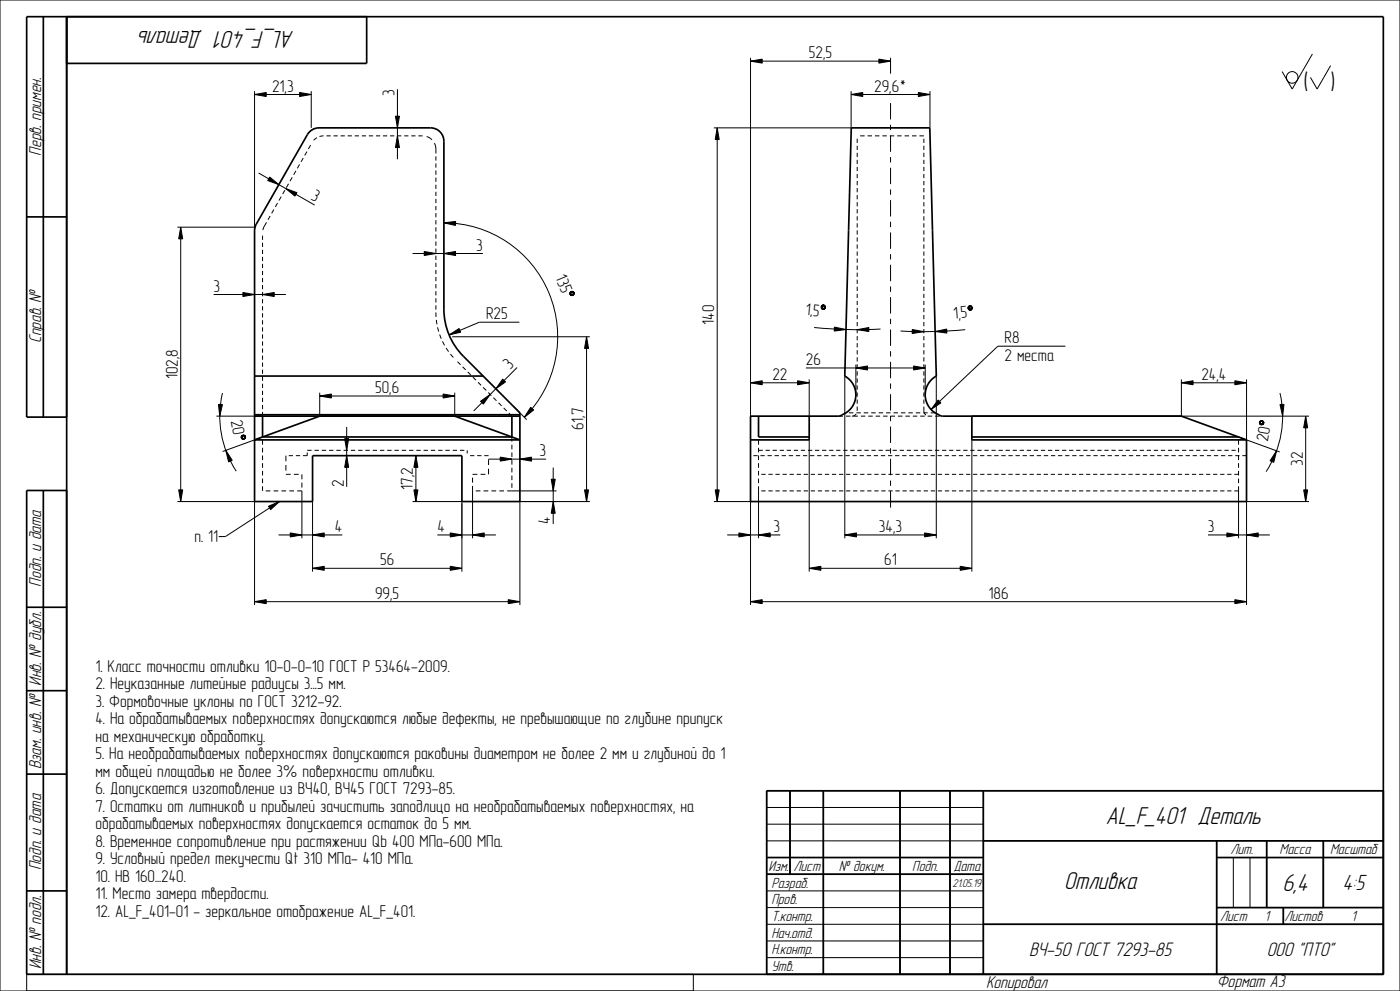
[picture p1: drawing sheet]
<svg xmlns="http://www.w3.org/2000/svg" width="420mm" height="297mm" viewBox="0 0 420 297" stroke-linecap="round" stroke-linejoin="round" font-family="sans-serif">
<g fill="none" stroke="#000" stroke-width=".51">
<path d="M13 5v120M20 5v287M110 5v14h-90M8 65h12M76.4 69.1l.5-1.9 15.3-26.9 1.2-1.3 1.1-.5 1.2-.2h33.5a4 4 0 0 1 4 4v50.3a20 20 0 0 0 5.8 14.2M254.6 69.1l.8-30.8h23.5l.8 30.8M20 125h-12v-120h407v287h-407v-145h12M76.4 124.7h79.6v25.6h-17.4v-13.7h-44.8v13.7h-17.4zM78.8 124.7v6.3h74.8v-6.3M95.9 124.7l-19.5 7.1h79.6l-19.6-7.1M227.6 124.7v6.3h15.2M242.8 124.7v7.1h-17.6"/>
<path d="M251.6 124.7h-26.4v25.6h148.8v-18.5M282.8 124.7h71.6l19.6 7.1M291.6 124.7v7.1h82.4M291.6 131h80M13 147v145M8 182h12M8 207h12M8 232h12M237 237v25M247 237v55M270 237v55M285 237v55"/>
<path d="M295 237v55M415 237h-185v55M230 257h65M295 252h120M365 257h50M365 252v40M380 252v20M397 252v20M8 267h12M230 262h65M295 277h120M365 272h50"/>
<path d="M385 272v5"/>
</g>
<path d="M256.8 110.3l3.5-.6v1.2zM274.1 109.7l3.5 .6-3.5 .6zM150.1 137l3.5 .6-3.5 .6zM156 137.6l3.5-.6v1.2zM281.4 119.9l.9 .8-3 2zM165.4 143.6h1.2l-.6 3.5zM166 150.3l.6 3.5h-1.2zM135.1 159.7l3.5 .6-3.5 .6zM141.8 160.3l3.5-.6v1.2z" fill="#000"/>
<g fill="none" stroke="#000" stroke-width=".3">
<path d="M0 0h420v297h-420zM84.4 58.9l-.7 1.2M85.5 57l-.7 1.2M86.6 55.1l-.7 1.1M87.7 53.1l-.7 1.2M88.8 51.2l-.7 1.2M89.9 49.3l-.7 1.1M91 47.4l-.7 1.1M92.1 45.4l-.7 1.2M93.2 43.5l-.7 1.2M95.1 41.3l-1 .8M97.1 40.7l-1.3 .2"/>
<path d="M97.1 40.7h.1M97.9 40.7h1.3M100.1 40.7h1.2M102.2 40.7h1.2M104.3 40.7h1.3M106.4 40.7h1.3M108.5 40.7h1.3M110.7 40.7h1.2M112.8 40.7h1.2M114.9 40.7h1.3M117 40.7h1.3M119.1 40.7h1.3"/>
<path d="M121.3 40.7h1.2M123.4 40.7h1.2M125.5 40.7h1.3M128 40.9l1.6 1M130.3 42.9l.4 1.3 .1 1.8M130.8 46.8v1.3M130.8 49v1.2M130.8 51.1v1.3M130.8 53.2v1.3M130.8 55.4v1.2M130.8 57.5v1.3M130.8 59.6v1.3"/>
<path d="M257.2 40.7h.1M257.2 41.6v1.2M257.2 43.7v1.2M257.2 45.8v1.3M257.2 47.9v1.3M257.2 50v1.3M257.2 52.1v1.3M257.2 54.2v1.3M257.2 56.4v1.2M257.2 58.5v1.2M258 40.7h1.4M260.3 40.7h1.3"/>
<path d="M262.5 40.7h1.3M264.7 40.7h1.3M266.9 40.7h1.4M269.2 40.7h1.3M271.4 40.7h1.3M273.6 40.7h1.3M275.8 40.7h1.4M277.2 40.7h.1M277.2 41.6v1.2M277.2 43.7v1.2M277.2 45.8v1.3M277.2 47.9v1.3"/>
<path d="M277.2 50v1.3M277.2 52.1v1.3M277.2 54.2v1.3M277.2 56.4v1.2M277.2 58.5v1.2M78.8 70.6v1.3M78.8 72.7v1.3M78.8 74.9v1.2M78.8 77v1.2M78.8 79.1v1.2M80 66.6l-1.1 2.4M81.1 64.7l-.7 1.2"/>
<path d="M82.2 62.8l-.7 1.1M83.3 60.9l-.7 1.1M130.8 61.7v1.3M130.8 63.9v1.2M130.8 66v1.3M130.8 68.1v1.3M130.8 70.2v1.3M130.8 72.4v1.2M130.8 74.5v1.3M130.8 76.6v1.3M130.8 78.7v1.3M257.2 60.6v1.2"/>
<path d="M257.2 62.7v1.3M257.2 64.8v1.3M257.2 66.9v1.3M257.2 69v1.3M257.2 71.1v1.3M257.2 73.3v1.2M257.2 75.4v1.2M257.2 77.5v1.3M257.2 79.6v1.3M277.2 60.6v1.2M277.2 62.7v1.3M277.2 64.8v1.3"/>
<path d="M277.2 66.9v1.3M277.2 69v1.3M277.2 71.1v1.3M277.2 73.3v1.2M277.2 75.4v1.2M277.2 77.5v1.3M277.2 79.6v1.3M78.8 81.2v1.3M78.8 83.3v1.3M78.8 85.4v1.3M78.8 87.5v1.3M78.8 89.6v1.3"/>
<path d="M78.8 91.8v1.2M78.8 93.9v1.2M78.8 96v1.3M78.8 98.1v1.3M130.8 93.6v1.4M130.8 80.9v1.3M130.8 83v1.3M130.8 85.1v1.3M130.8 87.3v1.2M130.8 89.4v1.3M130.8 91.5v1.3M130.8 93.6h.1"/>
<path d="M130.9 95.9l.2 1.3M131.3 98.1l.3 1.3M257.2 81.7v1.3M257.2 83.8v1.3M257.2 85.9v1.3M257.2 88v1.3M257.2 90.2v1.2M257.2 92.3v1.2M257.2 94.4v1.3M257.2 96.5v1.3M257.2 98.6v1.3M277.2 81.7v1.3"/>
<path d="M277.2 83.8v1.3M277.2 85.9v1.3M277.2 88v1.3M277.2 90.2v1.2M277.2 92.3v1.2M277.2 94.4v1.3M277.2 96.5v1.3M277.2 98.6v1.3M78.8 100.2v1.3M78.8 102.3v1.3M78.8 104.4v1.3M78.8 106.5v1.3"/>
<path d="M78.8 108.7v1.2M78.8 110.8v1.2M78.8 112.9v1.3M78.8 115v1.3M78.8 117.1v1.3M78.8 119.2v1.3M131.9 100.2l.5 1.3M132.7 102.3l.7 1.2M133.8 104.3l.8 1.1M135.1 106.1l.9 1M137.2 108.4l1 .9M138.8 109.9l.9 1"/>
<path d="M140.3 111.5l.9 .9M141.9 113l.9 .9M143.4 114.6l.9 .9M144.9 116.1l1 .9M146.5 117.6l.9 1M148 119.2l.9 .9M241.8 110.3h35.8M256.8 110.3l3.5-.6v1.2zM256.8 109.3v9.4M257.2 100.7v1.3M257.2 102.8v1.3M257.2 104.9v1.3"/>
<path d="M257.2 107.1v1.2M257.2 109.2v1.2M257.2 111.3v1.3M257.2 113.4v1.3M257.2 115.5v1.3M257.2 117.6v1.3M257.2 119.7v1.3M274.1 109.7l3.5 .6-3.5 .6zM277.2 100.7v1.3M277.2 102.8v1.3M277.2 104.9v1.3M277.2 107.1v1.2"/>
<path d="M277.2 109.2v1.2M277.2 111.3v1.3M277.2 113.4v1.3M277.2 115.5v1.3M277.2 117.6v1.3M277.2 119.7v1.3M277.6 109.3v8.7M281.4 119.9l.9 .8-3 2zM319.6 103.8h-20.2l-20.1 18.9M78.8 121.3v1.3M78.8 123.5v1.2M78.8 131.9v1.4"/>
<path d="M78.8 134.2v1.4M78.8 136.5v1.4M78.8 138.8v1.4M85.8 136.6v1.6M85.8 139.4v1.6M86.6 136.6h1.3M88.8 136.6h1.2M92.2 135.6v1h-1.3M92.2 135h1.3M94.3 135h1.4M96.5 135h1.3M98.7 135h1.3"/>
<path d="M100.9 135h1.3M103.1 135h1.3M105.3 135h1.3M107.4 135h1.3M109.6 135h1.3M111.8 135h1.3M114 135h1.3M116.2 135h1.3M118.3 135h1.4M120.5 135h1.3M122.7 135h1.3M124.9 135h1.3"/>
<path d="M127.1 135h1.3M129.3 135h1.3M131.4 135h1.3M133.6 135h1.3M135.8 135h1.3M138 135h1.3M140.2 135h.1M140.2 135v.9M141 136.6h1.3M143.2 136.6h1.2M145.3 136.6h1.3M146.6 136.6h.1"/>
<path d="M146.6 137.7v1.7M146.6 137.6h17.2M149.6 120.7l.9 .9M150.1 137l3.5 .6-3.5 .6zM151.1 122.3l.9 .9M152.6 123.8l1 .9M153.6 131v1.3M153.6 133.3v1.4M153.6 135.6v1.4M153.6 137.9v1.4M156 137.6l3.5-.6v1.2zM226 136.6h1.3"/>
<path d="M227.6 135h1.2M227.6 131.9v1.4M227.6 134.2v1.4M227.6 136.5v1.4M227.6 138.8v1.4M228.1 136.6h1.3M229.7 135h1.2M230.3 136.6h1.2M231.8 135h1.3M232.4 136.6h1.3M233.9 135h1.3M234.5 136.6h1.3"/>
<path d="M236 135h1.3M236.6 136.6h1.3M238.1 135h1.3M238.8 136.6h1.2M240.3 135h1.2M240.9 136.6h1.3M242.4 135h1.3M243 136.6h1.3M244.5 135h1.3M245.1 136.6h1.3M246.6 135h1.3M247.3 136.6h1.2"/>
<path d="M248.7 135h1.3M249.4 136.6h1.3M250.9 135h1.2M251.5 136.6h1.3M251.6 124.7h1.3M253 135h1.2M253.6 136.6h1.3M253.8 124.7h1.3M255.1 135h1.3M255.8 136.6h1.2M256 124.7h1.4M256.9 124.1l-.6 .4-.7 .2"/>
<path d="M257.2 121.9v1.2M257.2 135h1.3M257.9 136.6h1.3M258.2 124.7h1.4M259.3 135h1.3M260 136.6h1.3M260.5 124.7h1.3M261.4 135h1.3M262.1 136.6h1.3M262.7 124.7h1.3M263.6 135h1.2M264.3 136.6h1.2"/>
<path d="M264.9 124.7h1.4M265.7 135h1.2M266.4 136.6h1.3M267.2 124.7h1.3M267.8 135h1.3M268.5 136.6h1.3M269.4 124.7h1.3M269.9 135h1.3M270.7 136.6h1.2M271.6 124.7h1.4M272 135h1.3M272.8 136.6h1.3"/>
<path d="M273.8 124.7h1.4M274.1 135h1.3M274.9 136.6h1.3M276.1 124.7h1.3M276.3 135h1.2M277 136.6h1.3M277.2 121.9v1.6l.6 .9M277.8 124.4h.1M278.3 124.7h1.3M278.4 135h1.3M279.2 136.6h1.2M280.5 135h1.3"/>
<path d="M280.5 124.7h1.4M281.3 136.6h1.3M282.6 135h1.3M283.4 136.6h1.3M284.7 135h1.3M285.5 136.6h1.3M286.9 135h1.2M287.7 136.6h1.2M289 135h1.2M289.8 136.6h1.3M291.1 135h1.3M291.9 136.6h1.3"/>
<path d="M293.2 135h1.3M294 136.6h1.3M295.3 135h1.3M296.2 136.6h1.2M297.4 135h1.3M298.3 136.6h1.3M299.6 135h1.2M300.4 136.6h1.3M301.7 135h1.2M302.5 136.6h1.3M303.8 135h1.3M304.7 136.6h1.2"/>
<path d="M305.9 135h1.3M306.8 136.6h1.3M308 135h1.3M308.9 136.6h1.3M310.1 135h1.3M311 136.6h1.3M312.3 135h1.2M313.2 136.6h1.2M314.4 135h1.3M315.3 136.6h1.3M316.5 135h1.3M317.4 136.6h1.3"/>
<path d="M318.6 135h1.3M319.5 136.6h1.3M320.7 135h1.3M321.7 136.6h1.2M322.9 135h1.2M323.8 136.6h1.3M325 135h1.2M325.9 136.6h1.3M327.1 135h1.3M328 136.6h1.3M329.2 135h1.3M330.2 136.6h1.2"/>
<path d="M331.3 135h1.3M332.3 136.6h1.3M333.4 135h1.3M334.4 136.6h1.3M335.6 135h1.2M336.5 136.6h1.3M337.7 135h1.2M338.7 136.6h1.2M339.8 135h1.3M340.8 136.6h1.3M341.9 135h1.3M342.9 136.6h1.3"/>
<path d="M344 135h1.3M345.1 136.6h1.2M346.1 135h1.3M347.2 136.6h1.3M348.3 135h1.2M349.3 136.6h1.3M350.4 135h1.3M351.4 136.6h1.3M352.5 135h1.3M353.6 136.6h1.2M354.6 135h1.3M355.7 136.6h1.3"/>
<path d="M356.7 135h1.3M357.8 136.6h1.3M358.9 135h1.2M359.9 136.6h1.3M361 135h1.2M362.1 136.6h1.2M363.1 135h1.3M364.2 136.6h1.3M365.2 135h1.3M366.3 136.6h1.3M367.3 135h1.3M368.4 136.6h1.3"/>
<path d="M369.4 135h1.3M370.6 136.6h1.2M371.6 131.9v1.4M371.6 134.2v1.4M371.6 136.5v1.4M371.6 138.8v1.4M372.7 136.6h1.3M78.8 147.1h.1M78.8 141.1v1.4M78.8 143.4v1.4M78.8 145.7v1.4M79.7 147.1h1.4"/>
<path d="M82.1 147.1h1.4M84.4 147.1h1.4M85.8 142.2h1.4M85.8 142.2h.1M86.8 147.1h1.4M88.2 142.2h1.4M89.2 147.1h1.4M90.6 142.2v1.4M90.6 144.6v1.5M135.1 159.7l3.5 .6-3.5 .6zM138.6 150.9v10.4M141.8 142.2h1.4"/>
<path d="M141.8 143.2v1.4M141.8 145.6v15.7M142.7 147.1h1.4M144.2 142.2h1.4M145.1 147.1h1.4M146.6 140.5v1.7M147.4 147.1h1.4M149.8 147.1h1.4M153.6 140.2v1.4M153.6 142.5v1.4M153.6 144.8v1.4M156 150.3h11"/>
<path d="M165.4 143.6h1.2l-.6 3.5zM166 150.3l.6 3.5h-1.2zM166 140.1v16.9M167 147.1h-14.8M227.6 141.1v1.4M227.6 143.4v1.4M227.6 145.7v1.4M228.4 147.1h1.3M228.4 142.2h1.3M230.5 147.1h1.3M230.5 142.2h1.3M232.6 147.1h1.3"/>
<path d="M232.6 142.2h1.3M234.8 147.1h1.2M234.8 142.2h1.2M236.9 147.1h1.2M236.9 142.2h1.2M239 147.1h1.3M239 142.2h1.3M241.1 147.1h1.3M241.1 142.2h1.3M243.2 147.1h1.3M243.2 142.2h1.3M245.3 147.1h1.3"/>
<path d="M245.3 142.2h1.3M247.5 147.1h1.2M247.5 142.2h1.2M249.6 147.1h1.3M249.6 142.2h1.3M251.7 147.1h1.3M251.7 142.2h1.3M253.8 147.1h1.3M253.8 142.2h1.3M255.9 147.1h1.3M255.9 142.2h1.3M258.1 147.1h1.2"/>
<path d="M258.1 142.2h1.2M260.2 147.1h1.2M260.2 142.2h1.2M262.3 147.1h1.3M262.3 142.2h1.3M264.4 147.1h1.3M264.4 142.2h1.3M266.5 147.1h1.3M266.5 142.2h1.3M268.6 147.1h1.3M268.6 142.2h1.3M270.8 147.1h1.2"/>
<path d="M270.8 142.2h1.2M272.9 147.1h1.2M272.9 142.2h1.2M275 147.1h1.3M275 142.2h1.3M277.1 147.1h1.3M277.1 142.2h1.3M279.2 147.1h1.3M279.2 142.2h1.3M281.3 147.1h1.3M281.3 142.2h1.3M283.5 147.1h1.2"/>
<path d="M283.5 142.2h1.2M285.6 147.1h1.3M285.6 142.2h1.3M287.7 147.1h1.3M287.7 142.2h1.3M289.8 147.1h1.3M289.8 142.2h1.3M291.9 147.1h1.3M291.9 142.2h1.3M294.1 147.1h1.2M294.1 142.2h1.2M296.2 147.1h1.2"/>
<path d="M296.2 142.2h1.2M298.3 147.1h1.3M298.3 142.2h1.3M300.4 147.1h1.3M300.4 142.2h1.3M302.5 147.1h1.3M302.5 142.2h1.3M304.6 147.1h1.3M304.6 142.2h1.3M306.8 147.1h1.2M306.8 142.2h1.2M308.9 147.1h1.2"/>
<path d="M308.9 142.2h1.2M311 147.1h1.3M311 142.2h1.3M313.1 147.1h1.3M313.1 142.2h1.3M315.2 147.1h1.3M315.2 142.2h1.3M317.3 147.1h1.3M317.3 142.2h1.3M319.5 147.1h1.2M319.5 142.2h1.2M321.6 147.1h1.3"/>
<path d="M321.6 142.2h1.3M323.7 147.1h1.3M323.7 142.2h1.3M325.8 147.1h1.3M325.8 142.2h1.3M327.9 147.1h1.3M327.9 142.2h1.3M330.1 147.1h1.2M330.1 142.2h1.2M332.2 147.1h1.2M332.2 142.2h1.2M334.3 147.1h1.3"/>
<path d="M334.3 142.2h1.3M336.4 147.1h1.3M336.4 142.2h1.3M338.5 147.1h1.3M338.5 142.2h1.3M340.6 147.1h1.3M340.6 142.2h1.3M342.8 147.1h1.2M342.8 142.2h1.2M344.9 147.1h1.2M344.9 142.2h1.2M347 147.1h1.3"/>
<path d="M347 142.2h1.3M349.1 147.1h1.3M349.1 142.2h1.3M351.2 147.1h1.3M351.2 142.2h1.3M353.3 147.1h1.3M353.3 142.2h1.3M355.5 147.1h1.2M355.5 142.2h1.2M357.6 147.1h1.3M357.6 142.2h1.3M359.7 147.1h1.3"/>
<path d="M359.7 142.2h1.3M361.8 147.1h1.3M361.8 142.2h1.3M363.9 147.1h1.3M363.9 142.2h1.3M366.1 147.1h1.2M366.1 142.2h1.2M368.2 147.1h1.2M368.2 142.2h1.2M370.3 142.2h1.3M371.6 145.7v1.4h-1.3M371.6 141.1v1.4"/>
<path d="M371.6 143.4v1.4M131.2 160.3h17.6M141.8 160.3l3.5-.6v1.2zM230 237h185v55h-185zM237 237v25M247 237v55M270 237v55M285 237v55M295 237v55M230 242h65M230 247h65M230 252h185"/>
<path d="M230 257h65M365 257h50M365 252v40M370 257v15M375 257v15M380 252v20M397 252v20M230 262h65M230 267h65M230 272h65M230 277h185M365 272h50"/>
<path d="M385 272v5M8 297v-5h200v5M230 282h65M230 287h65"/>
</g>
<!-- layer: AXES -->
<path d="M76.4 69.1v55.6M254.6 69.1l-1.2 43.6a6.5 6.5 0 0 1 3.3 6.7 6.5 6.5 0 0 1-5.1 5.3M279.7 69.1l1.2 43.6a6.5 6.5 0 0 0-3.2 6.7 6.5 6.5 0 0 0 5.1 5.3M76.4 112.7h68.5M139 106.8l17 16.9v1M76.4 124.3h79.6M95.9 124.7h40.5M291.6 124.7h62.8" fill="none" stroke="#000" stroke-width=".51"/>
<g fill="none" stroke="#000" stroke-width=".3">
<path d="M267.2 30.9v4.9M267.2 37.4v1.6M267.2 40.6v4.9M267.2 47.1v1.6M267.2 50.3v4.9M267.2 56.8v1.6M267.2 60v4.9M267.2 66.5v1.6M267.2 69.7v4.9M267.2 76.2v1.6M267.2 79.4v4.9M267.2 85.9v1.6"/>
<path d="M267.2 89.1v4.9M267.2 95.6v1.5M267.2 98.7v5M267.2 105.2v1.6M267.2 108.4v4.9M267.2 114.9v1.6M267.2 118.1v4.9M253.8 123.7h.1M254.7 123.7h1.3M256.9 123.7h1.3M259.1 123.7h1.4M261.4 123.7h1.3"/>
<path d="M263.6 123.7h1.3M265.8 123.7h1.4M267.2 124.6v1.6M267.2 127.8v4.9M267.2 134.3v1.6M267.2 137.5v4.9M268.1 123.7h1.3M270.3 123.7h1.3M272.5 123.7h1.3M274.7 123.7h1.4M277 123.7h1.3M279.2 123.7h1.3"/>
<path d="M267.2 144v1.6M267.2 147.2v4.9"/>
</g>
<!-- layer: DETAILS -->
<path d="M80.6 151.7l3.2-1.4-2.6 2.4z" fill="#000"/>
<g fill="none" stroke="#000" stroke-width=".3">
<path d="M393.7 16.2l-6 10.5-3.1-5.2M399.2 19.7l-4.1 7-2-3.5M80.6 151.7l3.2-1.4-2.6 2.4zM83.8 150.3l-16.2 10.5h-2"/>
<circle cx="387.7" cy="23.2" r="1.74"/>
</g>
<!-- layer: DRAFT_DIMS -->
<g fill="#000">
<path d="M225.2 18.3l3.5-.6v1.2zM263.7 17.7l3.5 .6-3.5 .6zM76.4 28.3l3.5-.6v1.2zM89.9 27.7l3.5 .6-3.5 .6zM118.6 34.8h1.2l-.6 3.5zM215.2 38.3l.6 3.5h-1.2zM255.3 28.3l3.5-.6v1.2zM275.5 27.7l3.5 .6-3.5 .6zM80.9 53.1l2.8 2.2-3.4-1.2zM85.7 56.5l3.4 1.2-.6 1.1zM119.2 40.7l.6 3.5h-1.2zM54.2 68.1l.6 3.5h-1.2z"/>
<path d="M127.3 75.4l3.5 .6-3.5 .6zM133.2 76l3.5-.6v1.2zM133.2 66.8l3.5-.4-.1 1.2zM72.9 87.7l3.5 .6-3.5 .6zM78.8 88.3l3.5-.6v1.2zM171 87.9l.4 .7zM171 87.7l.5 .9zM170.9 88l.3 .5zM171 88.2l.2 .3zM171.1 87.6l.1 .3zM171.2 87.4l.1 .3zM171 87.9l.2 .6z"/>
<path d="M171 87.7l.3 .4zM171 87.7l.2 .3zM171 87.7l.3 .5zM171.1 87.6l.1 .2zM171.4 87.3l.2 .3zM171 87.7l.4 .9zM171.4 88.3l.3 .3zM171.2 87.4l.2 .2zM171.2 87.4l.2-.1v.3zM171.5 88.3l.2 .3zM171.3 88.2l.2 .4zM171.5 87.3l.2 .3z"/>
<path d="M171.4 87.3h.1l.1 .3zM171.7 88.4l.2 .2h-.2zM171.7 87.3l.2 .4zM171.8 88.3l.2 .2zM171.8 88.3l.2 .2-.1 .1zM171.5 87.3l.3 .3zM171.7 88.4l.2 .2zM171.9 87.4l.3 .8zM172 88.1l.1 .3zM171.9 88.2l.1 .3zM172 87.9l.2 .3zM172 88l.1 .4z"/>
<path d="M171.7 87.3l.3 .5zM172 87.4l.3 .7zM172 87.8l.2 .4zM172.1 87.6l.2 .3zM171.9 87.4l.4 .7zM172 87.4l.3 .5zM246.3 92l.3-.1zM246.3 92.2h.3zM246.4 91.8h.3zM246.4 92.3l.4 .1zM246.5 91.7h.4zM246.5 92.5h1z"/>
<path d="M246.6 91.6l.9 .1zM246.3 92.2l.3-.2zM246.3 92h.3l-.3 .2zM246.6 92.6h.8zM246.4 92.3h.3zM246.4 91.8l.2 .1-.3 .1zM246.7 91.5h.7zM246.5 92.5l.3-.1zM246.4 91.8l.4-.1zM246.5 91.7h.3l-.4 .1zM246.5 92.5l.5-.1zM246.9 91.4h.3z"/>
<path d="M246.7 92.7h.5zM246.9 92.7h.3zM246.5 92.5h.6zM246.5 91.7h.5zM246.6 91.6l.4 .1h-.5zM247 91.7h.5zM247.1 92.4l.5-.1zM247.1 91.7h.4zM247.2 91.8h.4zM246.7 91.5l.5-.1zM246.6 92.6l.6 .1zM247.3 92.3h.3z"/>
<path d="M247.3 91.8h.3zM247.3 91.9h.3zM247.4 92.2l.2-.1v.2zM247.4 92l.2-.1zM247.4 92.1l.2-.2v.2zM246.6 91.6l.8-.1zM246.5 92.5l.9 .1zM247.1 92.5h.4zM247.4 92.2l.2 .1zM247.4 92.1h.2zM250.3 98l3.5 .8-3.5 .4zM257.2 98.8l3.5-.6v1.2z"/>
<path d="M273.7 98.8l3.5 .6-3.5 .6zM280.5 99.4l3.5-.8 .1 1.2zM290.4 92.4l.3-.2zM290.4 92.2l.3-.1zM290.4 92.5h.3zM290.5 92l.4-.1zM290.5 92.7l.4-.1zM290.5 91.9l1-.1zM290.6 92.8l1-.2zM290.4 92.5l.2-.2zM290.4 92.4l.2-.1-.2 .2zM290.4 92.2h.3l-.3 .2z"/>
<path d="M290.7 91.8l.6-.1zM290.5 92.7l.3-.1zM290.4 92.2l.3-.2zM290.8 92.9l.7-.2zM290.8 91.7l.3-.1zM290.4 92.2l.4-.2zM290.5 92h.3l-.4 .2zM290.6 92.8l.4-.1zM290.6 92.8l.5-.1zM290.5 92l.5-.1zM290.5 91.9h.5l-.5 .1zM290.6 92.8l.6-.1z"/>
<path d="M290.9 92.9l.5-.1zM291.1 92.9l.3-.1zM291 91.9l.5-.1zM290.7 91.8l.4-.2zM291.1 91.9l.4-.1zM291.2 91.9h.4zM291.3 92.6l.4-.2zM290.5 91.9l.8-.2zM291.4 92.5l.3-.1zM291.3 92l.3-.1zM291.4 92.1h.2zM290.8 92.9l.6-.1z"/>
<path d="M291.4 92.2l.2-.1zM291.4 92.3l.2-.2 .1 .1zM291.4 92.4l.3-.2v.2zM290.6 92.8l.9-.1zM291.2 92.7l.4-.1zM291.4 92.4h.3zM291.4 92.3l.3-.1zM95.9 118.7l3.5-.6v1.2zM134.7 100.4l3-1.9 .5 1.1zM132.9 118.1l3.5 .6-3.5 .6zM144.2 120.3l2.9-2.1-2.1 2.9zM150.8 113.6l.9 .9-2.9 2z"/>
<path d="M176 100.9l.6 3.5h-1.2zM225.2 114.7l3.5-.6v1.2zM239.3 114.1l3.5 .6-3.5 .6zM354.4 114.7l3.5-.6v1.2zM370.5 114.1l3.5 .6-3.5 .6zM65.5 121.2l1.2 .1-.8 3.4zM67.7 135l2 2.9-1.1 .5zM72.4 131l.1 .4zM72.4 131.1l.1 .3zM72.4 130.8l.2 .8zM72.5 130.7l.3 .9zM72.4 130.8l.1 .6z"/>
<path d="M72.6 130.5l.1 .4zM72.5 130.7l.1 .4zM72.5 130.7l.2 .5zM72.5 130.7l.1 .9zM72.5 130.7l.1 .3zM72.7 131.3l.2 .4zM72.7 130.4v.3zM72.6 130.5l.1 .3zM72.6 130.5l.1-.1v.3zM72.7 131.2l.1 .4zM72.8 131.4l.1 .3zM72.9 130.4l.1 .2z"/>
<path d="M72.7 130.4l.2 .2zM72.7 130.4h.2v.2zM72.9 131.4v.3zM73 131.4l.1 .3h-.2zM72.9 130.4h.2l-.1 .2zM73.1 130.4l.1 .2zM73.1 131.4l.2 .2zM73.1 131.4l.2 .2-.2 .1zM73 131.4l.1 .3zM73.1 130.4l.1 .3zM73.2 130.4l.2 .5zM73.3 131.3l.1 .2z"/>
<path d="M73.3 131.3v.3zM73.2 131.4l.1 .2zM73.1 130.4l.2 .4zM73.4 131.1l.1 .3zM73.4 131.1v.4zM73.4 130.5l.1 .9zM73.4 131l.1 .4zM73.2 130.4l.2 .6zM73.5 130.6l.1 .7zM73.6 130.7l.1 .4zM73.4 130.5l.2 .8zM73.5 130.6l.2 .5z"/>
<path d="M104 136.6l.6 3.5h-1.2zM103.4 131.5h1.2l-.6 3.5zM124.8 136.6l.6 3.5h-1.2zM159.2 122.1l.9 .8-2.8 2.2zM377.9 126.4l-.1 .4zM378 126.3l-.1 .6zM377.9 126.4v.5zM378 126.3l.1-.1-.2 .9zM378.1 126.2l-.2 .9zM378 126.3l-.1 .8zM378.1 126.7v.5zM378.1 126.6v.6z"/>
<path d="M378.1 126.8l.1 .5zM378.1 126.2v.4zM378.2 126.9v.4zM378.1 126.2v.3zM378.1 126.2l.2-.1-.1 .4zM378.2 127v.3zM378.3 126.1l-.1 .4zM378.3 127l.1 .3h-.2zM378.3 126.1v.3zM378.3 126.1h.1l-.1 .2zM378.3 127l.1 .3zM378.4 127.1l.1 .2z"/>
<path d="M378.4 127.1l.1 .2h-.1zM378.4 126.1l-.1 .2zM378.5 127.1v.2zM378.4 126.1l.1 .2zM378.4 126.1h.2l-.1 .2zM378.6 126.1v.2zM378.6 127.1l.1 .2zM378.6 127.1l-.1 .2zM378.6 126.1h.2l-.2 .2zM378.8 126.9l-.1 .4zM378.8 126.1l-.1 .3zM378.8 126.9l.1 .3z"/>
<path d="M378.8 126.1v.4zM378.8 126.1v.5zM378.9 126.8v.4zM378.9 126.2v1zM378.9 126.7v.5zM378.9 126.2v.5zM379 126.3v.8zM379 126.3l-.1 .9zM379.1 126.5l-.1 .6zM379.1 126.5v.5zM379.1 126.5v.3zM383 135.1l-.9 3.5-1.1-.5z"/>
<path d="M384 121.3l1.2-.1-.4 3.5zM391.7 124.7l.6 3.5h-1.2zM53.6 146.8h1.2l-.6 3.5zM124.2 146.8h1.2l-.6 3.5zM175.4 146.8h1.2l-.6 3.5zM214.6 146.8h1.2l-.6 3.5zM391.1 146.8h1.2l-.6 3.5zM87.1 159.7l3.5 .6-3.5 .6zM93.8 160.3l3.5-.6v1.2zM93.8 170.3l3.5-.6v1.2zM135.1 169.7l3.5 .6-3.5 .6zM221.7 159.7l3.5 .6-3.5 .6z"/>
<path d="M227.6 160.3l3.5-.6v1.2zM242.8 170.3l3.5-.6v1.2zM253.4 160.3l3.5-.6v1.2zM277.4 159.7l3.5 .6-3.5 .6zM288.1 169.7l3.5 .6-3.5 .6zM368.1 159.7l3.5 .6-3.5 .6zM374 160.3l3.5-.6v1.2zM76.4 180.3l3.5-.6v1.2zM152.5 179.7l3.5 .6-3.5 .6zM225.2 180.3l3.5-.6v1.2zM370.5 179.7l3.5 .6-3.5 .6z"/>
</g>
<g fill="none" stroke="#000" stroke-width=".3">
<path d="M225.2 18.3l3.5-.6v1.2zM225.2 17.3v107.4M225.2 18.3h42M263.7 17.7l3.5 .6-3.5 .6zM267.2 17.3v4.8M76.4 28.3l3.5-.6v1.2zM76.4 27.3v41.8M76.4 28.3h17M89.9 27.7l3.5 .6-3.5 .6zM93.4 27.3v11M118.6 34.8h1.2l-.6 3.5zM119.2 26.8v20.9"/>
<path d="M214.2 38.3h41.2M215.2 38.3l.6 3.5h-1.2zM215.2 38.3v112M255.3 28.3l3.5-.6v1.2zM255.3 28.3h23.7M255.3 27.3v11M275.5 27.7l3.5 .6-3.5 .6zM279 27.3v11M77.6 51.9l16.8 9.6M80.9 53.1l2.8 2.2-3.4-1.2zM85.7 56.5l3.4 1.2-.6 1.1zM119.2 40.7l.6 3.5h-1.2z"/>
<path d="M53.2 68.1h23.2M54.2 68.1l.6 3.5h-1.2zM54.2 68.1v82.2M123.8 76h21.1M127.3 75.4l3.5 .6-3.5 .6zM133.2 76l3.5-.6v1.2zM133.2 66.8l3.5-.4-.1 1.2zM133.2 66.8a34.1 34.1 0 0 1 31.5 21.1 34.1 34.1 0 0 1-7.4 37.2M64.1 88.3h21.7M72.9 87.7l3.5 .6-3.5 .6zM78.8 88.3l3.5-.6v1.2zM155.8 96.6h-12l-9.1 3.8"/>
<path d="M170.9 88l.3 .5zM171 87.9l.4 .7zM171 87.9l.2 .6zM171 87.7l.3 .5zM171 87.7l.3 .4zM171 87.7l.2 .3zM171 87.7l.5 .9zM171 87.7l.4 .9zM171 88.2l.2 .3zM171.1 87.6l.1 .2zM171.1 87.6l.1 .3zM171.2 87.4l.2 .2z"/>
<path d="M171.2 87.4l.2-.1v.3zM171.2 87.4l.1 .3zM171.3 88.2l.2 .4zM171.4 87.3h.1l.1 .3zM171.4 87.3l.2 .3zM171.4 88.3l.3 .3zM171.5 88.3l.2 .3zM171.5 87.3l.3 .3zM171.5 87.3l.2 .3zM171.7 88.4l.2 .2zM171.7 88.4l.2 .2h-.2zM171.7 87.3l.3 .5z"/>
<path d="M171.7 87.3l.2 .4zM171.8 88.3l.2 .2zM171.8 88.3l.2 .2-.1 .1zM171.9 87.4l.4 .7zM171.9 87.4l.3 .8zM171.9 88.2l.1 .3zM172 88.1l.1 .3zM172 88l.1 .4zM172 87.8l.2 .4zM172 87.4l.3 .5zM172 87.4l.3 .7zM172 87.9l.2 .3z"/>
<path d="M172.1 87.6l.2 .3zM244.3 98.2l9.9 .6 10-.2M246.3 92l.3-.1zM246.3 92h.3l-.3 .2zM246.3 92.2l.3-.2zM246.3 92.2h.3zM246.4 91.8h.3zM246.4 91.8l.4-.1zM246.4 91.8l.2 .1-.3 .1zM246.4 92.3h.3zM246.4 92.3l.4 .1zM246.5 91.7h.5z"/>
<path d="M246.5 91.7h.4zM246.5 91.7h.3l-.4 .1zM246.5 92.5h.6zM246.5 92.5l.5-.1zM246.5 92.5l.3-.1zM246.5 92.5h1zM246.5 92.5l.9 .1zM246.6 91.6l.8-.1zM246.6 91.6l.9 .1zM246.6 91.6l.4 .1h-.5zM246.6 92.6h.8zM246.6 92.6l.6 .1z"/>
<path d="M246.7 91.5l.5-.1zM246.7 91.5h.7zM246.7 92.7h.5zM246.9 91.4h.3zM246.9 92.7h.3zM247 91.7h.5zM247.1 92.5h.4zM247.1 91.7h.4zM247.1 92.4l.5-.1zM247.2 91.8h.4zM247.3 91.8h.3zM247.3 92.3h.3z"/>
<path d="M247.3 91.9h.3zM247.4 92.2l.2-.1v.2zM247.4 92.2l.2 .1zM247.4 92.1l.2-.2v.2zM247.4 92.1h.2zM247.4 92l.2-.1zM250.3 98l3.5 .8-3.5 .4zM257.2 98.8l3.5-.6v1.2zM273.7 98.8l3.5 .6-3.5 .6zM280.5 99.4l3.5-.8 .1 1.2zM289.6 98.8l-9.7 .6-9.7-.2M290.4 92.4l.3-.2z"/>
<path d="M290.4 92.4l.2-.1-.2 .2zM290.4 92.2l.3-.2zM290.4 92.2l.4-.2zM290.4 92.2l.3-.1zM290.4 92.2h.3l-.3 .2zM290.4 92.5l.2-.2zM290.4 92.5h.3zM290.5 92l.5-.1zM290.5 92l.4-.1zM290.5 92h.3l-.4 .2zM290.5 92.7l.3-.1zM290.5 92.7l.4-.1z"/>
<path d="M290.5 91.9l.8-.2zM290.5 91.9l1-.1zM290.5 91.9h.5l-.5 .1zM290.6 92.8l.6-.1zM290.6 92.8l.5-.1zM290.6 92.8l.4-.1zM290.6 92.8l1-.2zM290.6 92.8l.9-.1zM290.7 91.8l.4-.2zM290.7 91.8l.6-.1zM290.8 92.9l.7-.2zM290.8 92.9l.6-.1z"/>
<path d="M290.8 91.7l.3-.1zM290.9 92.9l.5-.1zM291 91.9l.5-.1zM291.1 92.9l.3-.1zM291.1 91.9l.4-.1zM291.2 92.7l.4-.1zM291.2 91.9h.4zM291.3 92.6l.4-.2zM291.3 92l.3-.1zM291.4 92.1h.2zM291.4 92.5l.3-.1zM291.4 92.2l.2-.1z"/>
<path d="M291.4 92.3l.2-.2 .1 .1zM291.4 92.3l.3-.1zM291.4 92.4l.3-.2v.2zM291.4 92.4h.3zM66.7 117.8a30 30 0 0 0 4.2 23.4M95.9 118.7l3.5-.6v1.2zM95.9 118.7h40.5M95.9 117.7v7M132.9 118.1l3.5 .6-3.5 .6zM134.7 100.4l3-1.9 .5 1.1zM135.7 100.9h41.3M136.4 117.7v7"/>
<path d="M150.8 113.6l.9 .9-2.9 2zM155.1 110.1l-13 13.1M176 100.9l.6 3.5h-1.2zM176 100.9v49.4M225.2 114.7l3.5-.6v1.2zM225.2 114.7h17.6M239.3 114.1l3.5 .6-3.5 .6zM242.8 113.7v11M253.4 112.7v48.6M280.9 112.7v48.6M354.4 114.7l3.5-.6v1.2zM354.4 113.7v11h38.3"/>
<path d="M354.4 114.7h19.6M370.5 114.1l3.5 .6-3.5 .6zM374 113.7v18.1M384 117.8a30.4 30.4 0 0 1-4.2 23.6M64.9 124.7h13.9M65.5 121.2l1.2 .1-.8 3.4zM67.7 135l2 2.9-1.1 .5zM72.4 131l.1 .4zM72.4 131.1l.1 .3zM72.4 130.8l.2 .8zM72.4 130.8l.1 .6zM72.5 130.7l.2 .5z"/>
<path d="M72.5 130.7l.1 .4zM72.5 130.7l.1 .3zM72.5 130.7l.3 .9zM72.5 130.7l.1 .9zM72.6 130.5l.1 .3zM72.6 130.5l.1-.1v.3zM72.6 130.5l.1 .4zM72.7 131.2l.1 .4zM72.7 131.3l.2 .4zM72.7 130.4l.2 .2zM72.7 130.4h.2v.2zM72.7 130.4v.3z"/>
<path d="M72.8 131.4l.1 .3zM72.9 131.4v.3zM72.9 130.4h.2l-.1 .2zM72.9 130.4l.1 .2zM73 131.4l.1 .3zM73 131.4l.1 .3h-.2zM73.1 130.4l.1 .3zM73.1 130.4l.2 .4zM73.1 130.4l.1 .2zM73.1 131.4l.2 .2zM73.1 131.4l.2 .2-.2 .1zM73.2 131.4l.1 .2z"/>
<path d="M73.2 130.4l.2 .6zM73.2 130.4l.2 .5zM73.3 131.3l.1 .2zM73.3 131.3v.3zM73.4 131.1v.4zM73.4 130.5l.2 .8zM73.4 130.5l.1 .9zM73.4 131.1l.1 .3zM73.4 131l.1 .4zM73.5 130.6l.2 .5zM73.5 130.6l.1 .7zM73.6 130.7l.1 .4z"/>
<path d="M78.8 131l-12 4.3M103.4 131.5h1.2l-.6 3.5zM104 136.6l.6 3.5h-1.2zM104 128v17.9M124.8 136.6l.6 3.5h-1.2zM124.8 136.6v13.7M144.2 120.3l2.9-2.1-2.1 2.9zM154.2 121.9l3.8 3.9M159.2 122.1l.9 .8-2.8 2.2zM242.8 131.8v39.5M291.6 131.8v39.5M371.6 131l12.3 4.5"/>
<path d="M377.9 126.4l-.1 .4zM377.9 126.4v.5zM378 126.3l-.1 .6zM378 126.3l-.1 .8zM378 126.3l.1-.1-.2 .9zM378.1 126.6v.6zM378.1 126.7v.5zM378.1 126.2l-.2 .9zM378.1 126.2v.4zM378.1 126.2v.3zM378.1 126.2l.2-.1-.1 .4zM378.1 126.8l.1 .5z"/>
<path d="M378.2 126.9v.4zM378.2 127v.3zM378.3 126.1l-.1 .4zM378.3 126.1v.3zM378.3 126.1h.1l-.1 .2zM378.3 127l.1 .3h-.2zM378.3 127l.1 .3zM378.4 127.1l.1 .2zM378.4 127.1l.1 .2h-.1zM378.4 126.1l-.1 .2zM378.4 126.1l.1 .2zM378.4 126.1h.2l-.1 .2z"/>
<path d="M378.5 127.1v.2zM378.6 126.1v.2zM378.6 126.1h.2l-.2 .2zM378.6 127.1l.1 .2zM378.6 127.1l-.1 .2zM378.8 126.1l-.1 .3zM378.8 126.1v.4zM378.8 126.1v.5zM378.8 126.9l-.1 .4zM378.8 126.9l.1 .3zM378.9 126.8v.4zM378.9 126.7v.5z"/>
<path d="M378.9 126.2v.5zM378.9 126.2v1zM379 126.3l-.1 .9zM379 126.3v.8zM379.1 126.5l-.1 .6zM379.1 126.5v.5zM379.1 126.5v.3zM383 135.1l-.9 3.5-1.1-.5zM384 121.3l1.2-.1-.4 3.5zM391.7 124.7l.6 3.5h-1.2zM391.7 124.7v25.6M53.2 150.3h23.2v31"/>
<path d="M53.6 146.8h1.2l-.6 3.5zM87.1 159.7l3.5 .6-3.5 .6zM90.6 147.1v14.2M93.8 150.3v21M123.8 150.3h14.8v21M124.2 146.8h1.2l-.6 3.5zM175.4 146.8h1.2l-.6 3.5zM177 150.3h-21v31M214.2 150.3h11v31M214.6 146.8h1.2l-.6 3.5zM221.7 159.7l3.5 .6-3.5 .6zM227.6 147.1v14.2"/>
<path d="M277.4 159.7l3.5 .6-3.5 .6zM368.1 159.7l3.5 .6-3.5 .6zM371.6 147.1v14.2M391.1 146.8h1.2l-.6 3.5zM392.7 150.3h-18.7v31M83.6 160.3h19.1M93.8 160.3l3.5-.6v1.2zM93.8 170.3l3.5-.6v1.2zM93.8 170.3h44.8M135.1 169.7l3.5 .6-3.5 .6zM152.5 179.7l3.5 .6-3.5 .6zM218.2 160.3h15.9"/>
<path d="M227.6 160.3l3.5-.6v1.2zM242.8 170.3l3.5-.6v1.2zM242.8 170.3h48.8M253.4 160.3l3.5-.6v1.2zM253.4 160.3h27.5M288.1 169.7l3.5 .6-3.5 .6zM362.4 160.3h18.6M370.5 179.7l3.5 .6-3.5 .6zM374 160.3l3.5-.6v1.2zM76.4 180.3l3.5-.6v1.2zM76.4 180.3h79.6M225.2 180.3l3.5-.6v1.2z"/>
<path d="M225.2 180.3h148.8"/>
</g>
<g font-size="7.6">
<text x="88.2" y="9.4" transform="rotate(-180 88.2 9.4)">AL_F_401 Деталь</text>
<text x="331.8" y="247.1">AL_F_401 Деталь</text>
<text x="319.3" y="266.4">Отливка</text>
<text x="384.8" y="267.1">6,4</text>
</g>
<g font-size="7.5">
<text x="391.1" y="26.9">(</text>
<text x="399.2" y="26.9">)</text>
</g>
<text font-size="6.8" x="402.8" y="266.8">4:5</text>
<g font-size="6.1">
<text x="308.7" y="286.6">ВЧ-50 ГОСТ 7293-85</text>
<text x="380" y="286.6">ООО &quot;ПТО&quot;</text>
</g>
<g font-size="5.3">
<text x="12.3" y="46.6" transform="rotate(-90 12.3 46.6)">Перв. примен.</text>
<text x="12.3" y="102.8" transform="rotate(-90 12.3 102.8)">Справ. №</text>
<text x="12.3" y="175.8" transform="rotate(-90 12.3 175.8)">Подп. и дата</text>
<text x="12.3" y="205.5" transform="rotate(-90 12.3 205.5)">Инв. № дубл.</text>
<text x="12.3" y="230.6" transform="rotate(-90 12.3 230.6)">Взам. инв. №</text>
<text x="12.3" y="260.8" transform="rotate(-90 12.3 260.8)">Подп. и дата</text>
<text x="12.3" y="290.5" transform="rotate(-90 12.3 290.5)">Инв. № подл.</text>
<text x="295.8" y="296">Копировал</text>
<text x="365" y="295.9">Формат A3</text>
</g>
<g font-size="5.1">
<text x="242.7" y="17.4">52,5</text>
<text x="81.6" y="27.4">21,3</text>
<text x="118.4" y="28.8" transform="rotate(-90 118.4 28.8)">3</text>
<text x="262.3" y="27.4">29,6*</text>
<text x="93.1" y="59.7" transform="rotate(30 93.1 59.7)">3</text>
<text x="142.9" y="75.1">3</text>
<text x="166.5" y="83.1" transform="rotate(67 166.5 83.1)">135</text>
<text x="64.1" y="87.4">3</text>
<text x="145.8" y="95.7">R25</text>
<text x="241.5" y="94.4" transform="rotate(6 241.5 94.4)">1,</text>
<text x="243.8" y="94.6" transform="rotate(6 243.8 94.6)">5</text>
<text x="286.1" y="95.6" transform="rotate(-6 286.1 95.6)">1,</text>
<text x="288.4" y="95.4" transform="rotate(-6 288.4 95.4)">5</text>
<text x="214.3" y="97.3" transform="rotate(-90 214.3 97.3)">140</text>
<text x="301.4" y="102.9">R8</text>
<text x="53.3" y="113.7" transform="rotate(-90 53.3 113.7)">102,8</text>
<text x="153.1" y="110.9" transform="rotate(-45 153.1 110.9)">3</text>
<text x="231.7" y="113.8">22</text>
<text x="241.8" y="109.4">26</text>
<text x="301.4" y="108.1">2 места</text>
<text x="360.4" y="113.8">24,4</text>
<text x="112.5" y="117.8">50,6</text>
<text x="69.3" y="126.1" transform="rotate(80 69.3 126.1)">20</text>
<text x="175.1" y="129" transform="rotate(-90 175.1 129)">61,7</text>
<text x="161.8" y="136.7">3</text>
<text x="380.3" y="132.6" transform="rotate(-80 380.3 132.6)">20</text>
<text x="390.8" y="139.6" transform="rotate(-90 390.8 139.6)">32</text>
<text x="103.1" y="145.9" transform="rotate(-90 103.1 145.9)">2</text>
<text x="123.9" y="146.8" transform="rotate(-90 123.9 146.8)">17,2</text>
<text x="100.4" y="159.4">4</text>
<text x="131.2" y="159.4">4</text>
<text x="165.1" y="157" transform="rotate(-90 165.1 157)">4</text>
<text x="232.1" y="159.4">3</text>
<text x="263.7" y="159.4">34,3</text>
<text x="362.4" y="159.4">3</text>
<text x="58.4" y="162.6">п. 11</text>
<text x="114" y="169.4">56</text>
<text x="265.3" y="169.4">61</text>
<text x="112.5" y="179.4">99,5</text>
<text x="296.6" y="179.4">186</text>
<text x="28.6" y="201.3">1. Класс точности отливки 10-0-0-10 ГОСТ Р 53464-2009.</text>
<text x="28.6" y="206.5">2. Неуказанные литейные радиусы 3...5 мм.</text>
<text x="28.6" y="211.8">3. Формовочные уклоны по ГОСТ 3212-92.</text>
<text x="28.6" y="217">4. На обрабатываемых поверхностях допускаются любые дефекты, не превышающие по глубине припуск</text>
<text x="28.6" y="222.3">на механическую обработку.</text>
<text x="28.6" y="227.5">5. На необрабатываемых поверхностях допускаются раковины диаметром не более 2 мм и глубиной до 1</text>
<text x="28.6" y="232.8">мм общей площадью не более 3% поверхности отливки.</text>
<text x="28.6" y="238">6. Допускается изготовление из ВЧ40, ВЧ45 ГОСТ 7293-85.</text>
<text x="28.6" y="243.3">7. Остатки от литников и прибылей зачистить заподлицо на необрабатываемых поверхностях, на</text>
<text x="28.6" y="248.5">обрабатываемых поверхностях допускается остаток до 5 мм.</text>
<text x="28.6" y="253.8">8. Временное сопротивление при растяжении Qb 400 МПа-600 МПа.</text>
<text x="28.6" y="259">9. Условный предел текучести Qt 310 МПа- 410 МПа.</text>
<text x="28.6" y="264.3">10. HB 160...240.</text>
<text x="28.6" y="269.5">11. Место замера твердости.</text>
<text x="28.6" y="274.8">12. AL_F_401-01 - зеркальное отображение AL_F_401.</text>
</g>
<g font-size="4.5">
<text x="369.1" y="256.1">Лит.</text>
<text x="383.9" y="256.1">Масса</text>
<text x="399" y="256.1">Масштаб</text>
<text x="230.5" y="261.1">Изм.</text>
<text x="238" y="261.1">Лист</text>
<text x="251.7" y="261.1">№ докум.</text>
<text x="273.7" y="261.1">Подп.</text>
<text x="286" y="261.1">Дата</text>
<text x="231.4" y="266.1">Pазраб.</text>
<text x="231.4" y="271.1">Пров.</text>
<text x="231.4" y="281.1">Нач.отд.</text>
<text x="231.4" y="276.1">Т.контр.</text>
<text x="366" y="276.1">Лист</text>
<text x="379.4" y="276.1">1</text>
<text x="385.3" y="276.1">Листов</text>
<text x="405.4" y="276.1">1</text>
<text x="231.4" y="286.1">Н.контр.</text>
<text x="231.4" y="291.1">Утв.</text>
</g>
<text font-size="3.5" x="285.7" y="265.7">21.05.19</text>
</svg>
